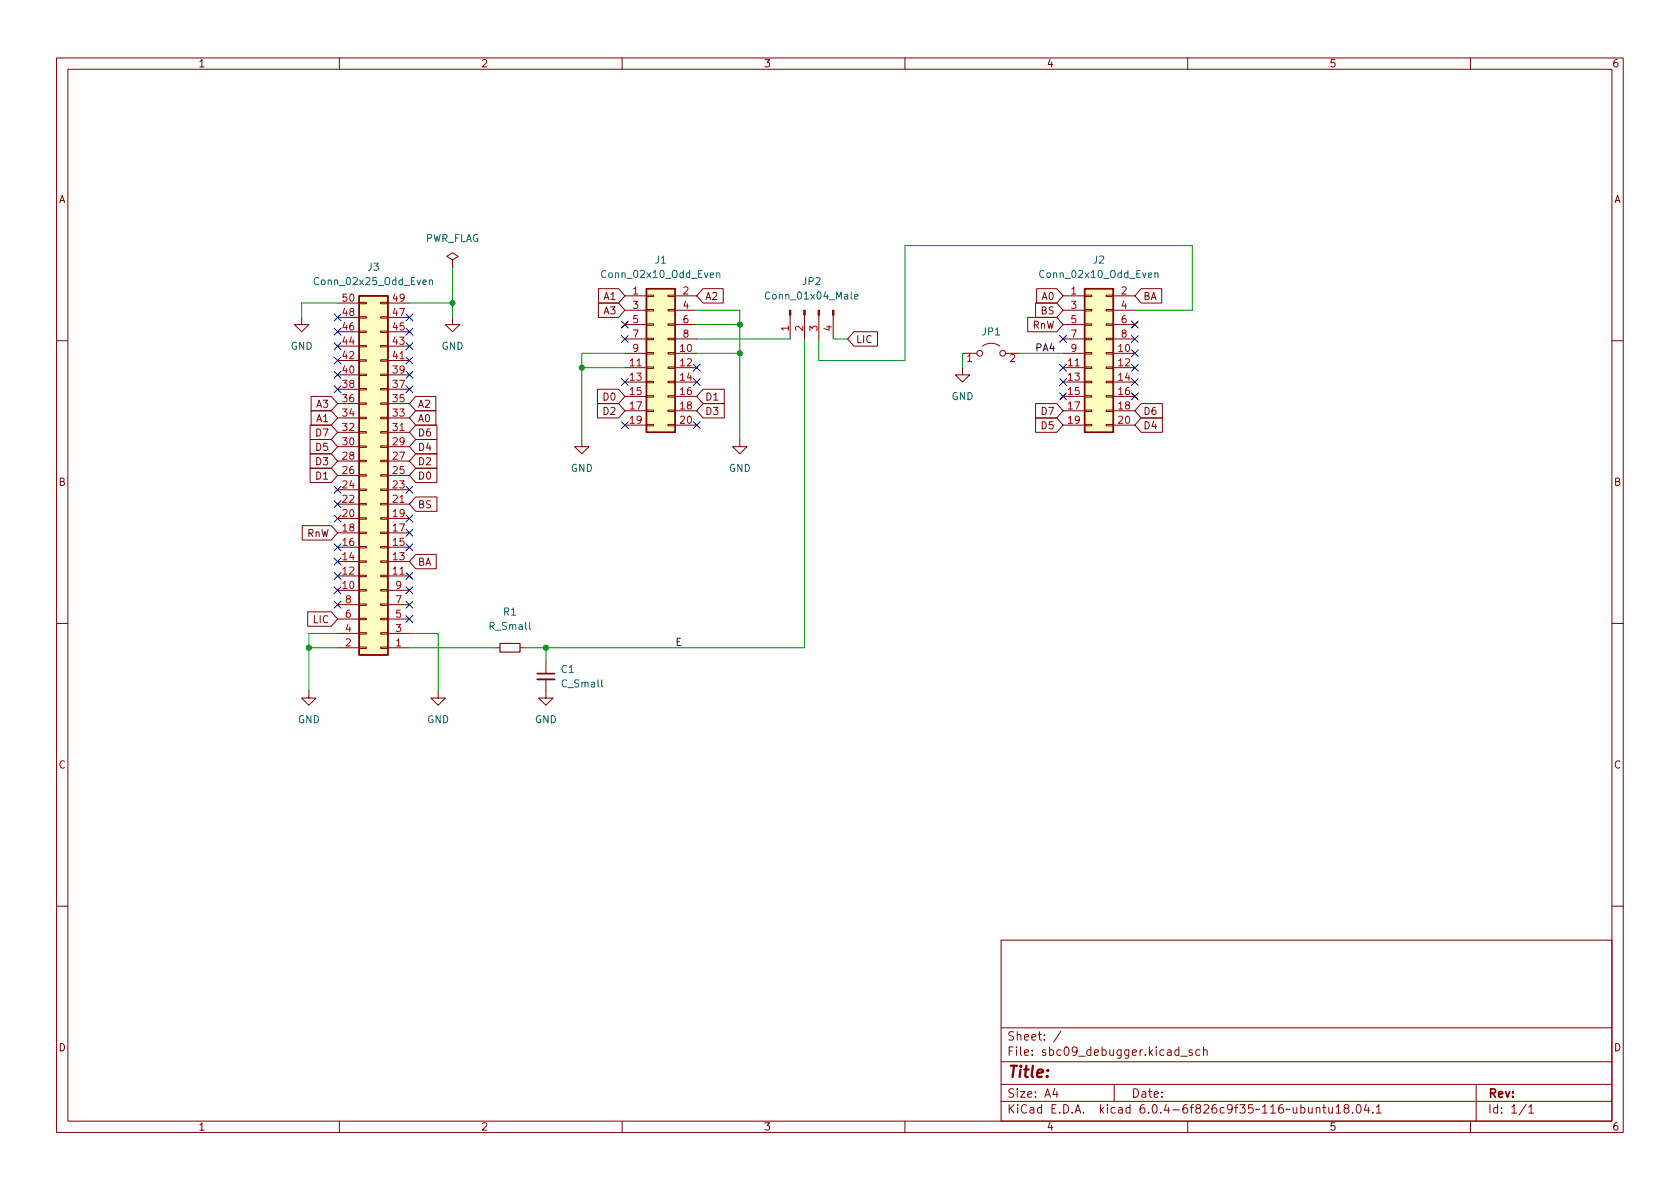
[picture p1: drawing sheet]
<svg xmlns="http://www.w3.org/2000/svg" width="297mm" height="210mm" viewBox="0 0 297 210" stroke-linecap="round" stroke-linejoin="round" font-family="sans-serif">
<g fill="none" stroke="#840000" stroke-width=".18">
<path d="M10 10.2h277v190.1h-277zM12 12.2h273v186.1h-273zM60 10.2v2M110 10.2v2M160 10.2v2M210 10.2v2M260 10.2v2M53.3 56.1v1.3h1.3l-1.3 1.3-1.2-1.3h1.2M59.7 58.7h3.8M59.7 56.1h3.8M59.7 53.6h3.8M63.5 53.5h1.3v.2h-1.3z"/>
<path d="M63.5 56h1.3v.3h-1.3zM63.5 58.5h1.3v.3h-1.3zM67.3 53.5h1.3v.2h-1.3zM67.3 56h1.3v.3h-1.3zM67.3 58.5h1.3v.3h-1.3zM68.6 58.7h3.8M68.6 56.1h3.8M68.6 53.6h3.8M80 46l1-.7-1-.6-1 .6 1 .7v1.2M80 47.2h.1M80 56.1v1.3h1.3l-1.3 1.3-1.3-1.3h1.3M105.8 51h3.6l1.1 1.3-1.1 1.3h-3.6z"/>
<path d="M105.8 53.6h3.6l1.1 1.3-1.1 1.2h-3.6zM110.5 52.3h3.8M110.5 54.9h3.8M110.5 57.4h3.8M110.5 59.9h3.8M114.3 59.8h1.3v.3h-1.3zM114.3 57.3h1.3v.2h-1.3zM114.3 54.7h1.3v.3h-1.3zM114.3 52.2h1.3v.2h-1.3zM118.1 59.8h1.3v.3h-1.3zM118.1 57.3h1.3v.2h-1.3zM118.1 54.7h1.3v.3h-1.3z"/>
<path d="M118.1 52.2h1.3v.2h-1.3zM119.4 52.3h3.8M119.4 54.9h3.8M119.4 57.4h3.8M119.4 59.9h3.8M124.3 51h3.6v2.6h-3.6l-1.1-1.3zM139.7 55.7v4.2M142.2 55.7v4.2M144.8 55.7v4.2M147.3 55.7v4.2M151 58.7h4.1v2.5h-4.1l-1.1-1.3zM181.7 56.1h5.1l1.2 1.3-1.2 1.3h-5.1z"/>
<path d="M183.1 53.6h3.7l1.2 1.3-1.2 1.2h-3.7zM183.3 51h3.5l1.2 1.3-1.2 1.3h-3.5zM188 52.3h3.8M188 54.9h3.8M188 57.4h3.8M188 59.9h3.8M191.8 59.8h1.2v.3h-1.2zM191.8 57.3h1.2v.2h-1.2zM191.8 54.7h1.2v.3h-1.2zM191.8 52.2h1.2v.2h-1.2zM195.6 59.8h1.2v.3h-1.2zM195.6 57.3h1.2v.2h-1.2z"/>
<path d="M195.6 54.7h1.2v.3h-1.2zM195.6 52.2h1.2v.2h-1.2zM196.8 52.3h3.9M196.8 54.9h3.9M196.8 57.4h3.9M196.8 59.9h3.9M201.8 51h3.6v2.6h-3.6l-1.1-1.3zM10 60.2h2M54.8 77.7h3.8l1.1 1.3-1.1 1.3h-3.8zM54.8 75.2h3.8l1.1 1.2-1.1 1.3h-3.8zM55 70.1h3.6l1.1 1.3-1.1 1.2h-3.6zM55 72.6h3.6l1.1 1.3-1.1 1.3h-3.6z"/>
<path d="M59.7 79h3.8M59.7 76.4h3.8M59.7 73.9h3.8M59.7 71.4h3.8M59.7 68.8h3.8M59.7 66.3h3.8M59.7 63.7h3.8M59.7 61.2h3.8M63.5 61.1h1.3v.2h-1.3zM63.5 63.6h1.3v.3h-1.3zM63.5 66.2h1.3v.2h-1.3zM63.5 68.7h1.3v.3h-1.3z"/>
<path d="M63.5 71.2h1.3v.3h-1.3zM63.5 73.8h1.3v.2h-1.3zM63.5 76.3h1.3v.3h-1.3zM63.5 78.9h1.3v.2h-1.3zM67.3 61.1h1.3v.2h-1.3zM67.3 63.6h1.3v.3h-1.3zM67.3 66.2h1.3v.2h-1.3zM67.3 68.7h1.3v.3h-1.3zM67.3 71.2h1.3v.3h-1.3zM67.3 73.8h1.3v.2h-1.3zM67.3 76.3h1.3v.3h-1.3zM67.3 78.9h1.3v.2h-1.3z"/>
<path d="M68.6 79h3.8M68.6 76.4h3.8M68.6 73.9h3.8M68.6 71.4h3.8M68.6 68.8h3.8M68.6 66.3h3.8M68.6 63.7h3.8M68.6 61.2h3.8M73.5 77.7h3.8v2.6h-3.8l-1.1-1.3zM73.5 72.6h3.6v2.6h-3.6l-1.1-1.3zM73.5 75.2h3.8v2.5h-3.8l-1.1-1.3zM73.5 70.1h3.6v2.5h-3.6l-1.1-1.2z"/>
<path d="M102.9 77.7v1.3h1.2l-1.2 1.3-1.3-1.3h1.3M105.6 68.8h3.8l1.1 1.3-1.1 1.3h-3.8zM105.6 71.4h3.8l1.1 1.2-1.1 1.3h-3.8zM110.5 62.5h3.8M110.5 65h3.8M110.5 67.6h3.8M110.5 70.1h3.8M110.5 72.6h3.8M110.5 75.2h3.8M114.3 75.1h1.3v.2h-1.3zM114.3 72.5h1.3v.3h-1.3zM114.3 70h1.3v.2h-1.3z"/>
<path d="M114.3 67.4h1.3v.3h-1.3zM114.3 64.9h1.3v.2h-1.3zM114.3 62.4h1.3v.2h-1.3zM118.1 75.1h1.3v.2h-1.3zM118.1 72.5h1.3v.3h-1.3zM118.1 70h1.3v.2h-1.3zM118.1 67.4h1.3v.3h-1.3zM118.1 64.9h1.3v.2h-1.3zM118.1 62.4h1.3v.2h-1.3zM119.4 62.5h3.8M119.4 65h3.8M119.4 67.6h3.8"/>
<path d="M119.4 70.1h3.8M119.4 72.6h3.8M119.4 75.2h3.8M124.3 68.8h3.8v2.6h-3.8l-1.1-1.3zM124.3 71.4h3.8v2.5h-3.8l-1.1-1.3zM130.8 77.7v1.3h1.3l-1.3 1.3-1.3-1.3h1.3M170.2 65v1.3h1.2l-1.2 1.3-1.3-1.3h1.3M170.2 62.5h2.5M173.7 61.2a2.54 2.54 0 0 1 3.1 0M177.8 62.5h2.5M183.1 71.4h3.7l1.2 1.2-1.2 1.3h-3.7zM183.1 73.9h3.7l1.2 1.3-1.2 1.2h-3.7z"/>
<path d="M188 62.5h3.8M188 65h3.8M188 67.6h3.8M188 70.1h3.8M188 72.6h3.8M188 75.2h3.8M191.8 75.1h1.2v.2h-1.2zM191.8 72.5h1.2v.3h-1.2zM191.8 70h1.2v.2h-1.2zM191.8 67.4h1.2v.3h-1.2zM191.8 64.9h1.2v.2h-1.2zM191.8 62.4h1.2v.2h-1.2z"/>
<path d="M195.6 75.1h1.2v.2h-1.2zM195.6 72.5h1.2v.3h-1.2zM195.6 70h1.2v.2h-1.2zM195.6 67.4h1.2v.3h-1.2zM195.6 64.9h1.2v.2h-1.2zM195.6 62.4h1.2v.2h-1.2zM196.8 62.5h3.9M196.8 65h3.9M196.8 67.6h3.9M196.8 70.1h3.9M196.8 72.6h3.9M196.8 75.2h3.9"/>
<path d="M201.8 71.4h3.7v2.5h-3.7l-1.1-1.3zM201.8 73.9h3.7v2.5h-3.7l-1.1-1.2zM285 60.2h2M53.4 93h5.2l1.1 1.2-1.1 1.3h-5.2zM54.8 82.8h3.8l1.1 1.3-1.1 1.2h-3.8zM54.8 80.3h3.8l1.1 1.2-1.1 1.3h-3.8zM59.7 99.3h3.8M59.7 96.8h3.8M59.7 94.2h3.8M59.7 91.7h3.8M59.7 89.1h3.8M59.7 86.6h3.8"/>
<path d="M59.7 84.1h3.8M59.7 81.5h3.8M63.5 81.4h1.3v.3h-1.3zM63.5 83.9h1.3v.3h-1.3zM63.5 86.5h1.3v.2h-1.3zM63.5 89h1.3v.3h-1.3zM63.5 91.6h1.3v.2h-1.3zM63.5 94.1h1.3v.3h-1.3zM63.5 96.6h1.3v.3h-1.3zM63.5 99.2h1.3v.2h-1.3zM67.3 81.4h1.3v.3h-1.3zM67.3 83.9h1.3v.3h-1.3z"/>
<path d="M67.3 86.5h1.3v.2h-1.3zM67.3 89h1.3v.3h-1.3zM67.3 91.6h1.3v.2h-1.3zM67.3 94.1h1.3v.3h-1.3zM67.3 96.6h1.3v.3h-1.3zM67.3 99.2h1.3v.2h-1.3zM68.6 99.3h3.8M68.6 96.8h3.8M68.6 94.2h3.8M68.6 91.7h3.8M68.6 89.1h3.8M68.6 86.6h3.8"/>
<path d="M68.6 84.1h3.8M68.6 81.5h3.8M73.5 80.3h3.8v2.5h-3.8l-1.1-1.3zM73.5 87.9h3.8v2.5h-3.8l-1.1-1.3zM73.5 98h3.6v2.6h-3.6l-1.1-1.3zM73.5 82.8h3.8v2.5h-3.8l-1.1-1.2zM10 110.2h2M54.4 108.2h4.2l1.1 1.3-1.1 1.2h-4.2zM59.7 114.5h3.8M59.7 104.4h3.8M59.7 101.8h3.8M59.7 112h3.8"/>
<path d="M59.7 109.5h3.8M59.7 106.9h3.8M63.5 101.7h1.3v.3h-1.3zM63.5 104.3h1.3v.2h-1.3zM63.5 106.8h1.3v.3h-1.3zM63.5 109.3h1.3v.3h-1.3zM63.5 111.9h1.3v.2h-1.3zM63.5 114.4h1.3v.3h-1.3zM67.3 101.7h1.3v.3h-1.3zM67.3 104.3h1.3v.2h-1.3zM67.3 106.8h1.3v.3h-1.3zM67.3 109.3h1.3v.3h-1.3z"/>
<path d="M67.3 111.9h1.3v.2h-1.3zM67.3 114.4h1.3v.3h-1.3zM68.6 114.5h3.8M68.6 104.4h3.8M68.6 101.8h3.8M68.6 112h3.8M68.6 109.5h3.8M68.6 106.9h3.8M87.6 114.5h.8M91.9 114.5h.8M96.5 117.1v2M285 110.2h2"/>
<path d="M54.6 122.2v1.2h1.3l-1.3 1.3-1.3-1.3h1.3M77.5 122.2v1.2h-1.3l1.3 1.3 1.2-1.3h-1.2M96.5 120.1v3.3h-1.3l1.3 1.3 1.3-1.3h-1.3M10 160.2h2M177 166.3h108v32h-108zM285 160.2h2M60 198.3v2M110 198.3v2M160 198.3v2M177 194.8h108M177 191.8h108M177 187.8h108"/>
<path d="M177 181.8h108M186.5 192.5l-.4 1h1M186.9 193v1M187.6 182.4l-1.3 1.9M197 191.8v3M208.8 186.8h1.1M210 198.3v2M210.8 185.7l-.4-.1-.2 .2 .1 .3 .5 .1v.4h-.6M212.1 185.7l-.4-.1-.3 .3v.4l.2 .3h.5M212.8 185.8l.2-.2 .4 .1v.9M212.8 185.1v1.5M232.7 196l.2-.2 .4 .1 .1 .9"/>
<path d="M232.7 195.8v1M233.9 195.8h.5M234.1 195.3v1.3l.3 .2M234.9 195.8l.1 1h.4l.2-.1M235.6 195.8v1M236.2 195.8l.4-.5v1.5M236.2 196.8h.9M237.9 196l-.3-.3 .1-.2 .2-.2 .5 .1 .1 .2-.1 .2-.6 .2-.2 .3 .1 .4 .2 .1h.3l.3-.3v-.2l-.3-.3M239.1 196.7v.1M240 195.4l.1-.1a.81 .81 0 0 1 .6 .7 .81 .81 0 0 1-.3 .8h-.1a.81 .81 0 0 1-.6-.6 .81 .81 0 0 1 .3-.8zM241.6 195.3l-.4 1h.9M241.9 195.8v1"/>
<path d="M242.7 196.7v.1M243.4 195.8l.4-.5v1.5M243.4 196.8h.8M260 198.3v2M261 191.8v6.5M269.9 195.3l-1.3 1.9M270.3 195.8l.4-.5v1.5M270.3 196.8h.9"/>
<circle cx="173.2" cy="62.5" r=".51"/>
<circle cx="177.3" cy="62.5" r=".51"/>
</g>
<path d="M95 120.1h3" fill="none" stroke="#840000" stroke-width=".33"/>
<path d="M95 119.1h3" fill="none" stroke="#840000" stroke-width=".3"/>
<g fill="#ffffc2" stroke="#ffffc2" stroke-width=".18">
<path d="M63.5 52.3h5.1v63.5h-5.1z"/>
<path d="M114.3 51h5.1v25.4h-5.1z"/>
<path d="M191.8 51h5v25.4h-5z"/>
</g>
<path d="M63.5 52.3h5.1v63.5h-5.1zM114.3 51h5.1v25.4h-5.1zM191.8 51h5v25.4h-5z" fill="none" stroke="#840000" stroke-width=".25"/>
<path d="M75.9 49.6l.2-.1 .3 .1 .1 .8M75.9 49.5v.9M126.7 48.4l.2-.2 .3 .1 .1 .8M126.7 48.2v.9M151.1 52.5l.6-.2-.1-.2-.3-.1-.2 .2 .1 .6h.4M204.2 48.4l.2-.2 .3 .1v.8M204.2 48.2v.9" fill="none" stroke="#006464" stroke-width=".18"/>
<path d="M88.4 113.8h3.5v1.5h-3.5z" fill="none" stroke="#840000" stroke-width=".2"/>
<g fill="#840000" stroke="#840000" stroke-width=".18">
<path d="M147.2 54.9h.2v.8h-.2z"/>
<path d="M144.7 54.9h.2v.8h-.2z"/>
<path d="M142.1 54.9h.3v.8h-.3z"/>
<path d="M139.6 54.9h.2v.8h-.2z"/>
</g>
<g fill="none" stroke="#009600" stroke-width=".18">
<path d="M59.7 53.6h-6.4v2.5M72.4 53.6h7.6M80 47.2v8.9M123.2 54.9h7.6v22.8M123.2 59.9h16.5M123.2 57.4h7.6M142.2 59.9v54.6h-49.5M147.3 59.9h2.6M200.7 54.9h10.1v-11.5h-50.8v20.3h-15.2v-3.8M102.9 65h7.6M110.5 62.5h-7.6v15.2M123.2 62.5h7.6"/>
<path d="M170.2 62.5v2.5M180.3 62.5h7.7M54.6 114.5h5.1M59.7 112h-5.1v10.2M72.4 114.5h15.2M72.4 112h5.1v10.2M96.5 114.5v2.6"/>
</g>
<g fill="none" stroke="#000084" stroke-width=".18">
<path d="M59.1 55.5l1.2 1.2M59.1 58.1l1.2 1.2M60.3 55.5l-1.2 1.2M60.3 58.1l-1.2 1.2M71.8 55.5l1.2 1.2M71.8 58.1l1.2 1.2M73 55.5l-1.2 1.2M73 58.1l-1.2 1.2M109.9 56.8l1.2 1.2M109.9 59.3l1.2 1.2M111.1 56.8l-1.2 1.2M111.1 59.3l-1.2 1.2"/>
<path d="M187.4 59.3l1.2 1.2M188.6 59.3l-1.2 1.2M200.1 56.8l1.2 1.2M200.1 59.3l1.2 1.2M201.3 56.8l-1.2 1.2M201.3 59.3l-1.2 1.2M59.1 63.1l1.2 1.3M59.1 60.6l1.2 1.2M59.1 68.2l1.2 1.2M59.1 65.7l1.2 1.2M60.3 68.2l-1.2 1.2M60.3 63.1l-1.2 1.3"/>
<path d="M60.3 60.6l-1.2 1.2M60.3 65.7l-1.2 1.2M71.8 63.1l1.2 1.3M71.8 60.6l1.2 1.2M71.8 65.7l1.2 1.2M71.8 68.2l1.2 1.2M73 63.1l-1.2 1.3M73 60.6l-1.2 1.2M73 65.7l-1.2 1.2M73 68.2l-1.2 1.2M109.9 66.9l1.2 1.3M109.9 74.6l1.2 1.2"/>
<path d="M111.1 66.9l-1.2 1.3M111.1 74.6l-1.2 1.2M122.6 66.9l1.2 1.3M122.6 74.6l1.2 1.2M122.6 64.4l1.2 1.2M123.8 66.9l-1.2 1.3M123.8 74.6l-1.2 1.2M123.8 64.4l-1.2 1.2M187.4 69.5l1.2 1.2M187.4 64.4l1.2 1.2M187.4 66.9l1.2 1.3M188.6 69.5l-1.2 1.2"/>
<path d="M188.6 64.4l-1.2 1.2M188.6 66.9l-1.2 1.3M200.1 66.9l1.2 1.3M200.1 64.4l1.2 1.2M200.1 69.5l1.2 1.2M200.1 61.9l1.2 1.2M201.3 66.9l-1.2 1.3M201.3 64.4l-1.2 1.2M201.3 69.5l-1.2 1.2M201.3 61.9l-1.2 1.2M59.1 88.5l1.2 1.3M59.1 98.7l1.2 1.2"/>
<path d="M59.1 96.2l1.2 1.2M59.1 91.1l1.2 1.2M59.1 86l1.2 1.2M60.3 98.7l-1.2 1.2M60.3 91.1l-1.2 1.2M60.3 88.5l-1.2 1.3M60.3 96.2l-1.2 1.2M60.3 86l-1.2 1.2M71.8 96.2l1.2 1.2M71.8 86l1.2 1.2M71.8 93.6l1.2 1.2M71.8 91.1l1.2 1.2"/>
<path d="M73 86l-1.2 1.2M73 91.1l-1.2 1.2M73 93.6l-1.2 1.2M73 96.2l-1.2 1.2M59.1 103.8l1.2 1.2M59.1 106.3l1.2 1.2M59.1 101.2l1.2 1.3M60.3 103.8l-1.2 1.2M60.3 106.3l-1.2 1.2M60.3 101.2l-1.2 1.3M71.8 101.2l1.2 1.3M71.8 106.3l1.2 1.2"/>
<path d="M71.8 103.8l1.2 1.2M71.8 108.9l1.2 1.2M73 101.2l-1.2 1.3M73 106.3l-1.2 1.2M73 103.8l-1.2 1.2M73 108.9l-1.2 1.2"/>
</g>
<g fill="#009600" stroke="#009600" stroke-width=".18">
<circle cx="54.6" cy="114.5" r=".46"/>
<circle cx="102.9" cy="65" r=".46"/>
<circle cx="130.8" cy="57.4" r=".46"/>
<circle cx="130.8" cy="62.5" r=".46"/>
<circle cx="80" cy="53.6" r=".46"/>
<circle cx="96.5" cy="114.5" r=".46"/>
</g>
<text font-size="2.8" fill="#840000" x="178" y="190.6">Title:</text>
<g font-size="2.1" fill="#840000">
<text x="178" y="184">Sheet: /</text>
<text x="178" y="186.7">File: sbc09_debugger.kicad_sch</text>
<text x="178" y="196.9">KiCad E.D.A. kicad 6.0.4-6f826c9f35~116~ubuntu18.04.1</text>
<text x="178" y="194.1">Size: A4</text>
<text x="200" y="194.1">Date:</text>
<text x="263" y="194.1">Rev:</text>
<text x="263" y="196.9">Id: 1/1</text>
</g>
<g font-size="1.8" fill="#840000">
<text x="35" y="11.9">1</text>
<text x="85" y="11.9">2</text>
<text x="135" y="11.9">3</text>
<text x="185" y="11.9">4</text>
<text x="235" y="11.9">5</text>
<text x="285" y="11.9">6</text>
<text x="10.3" y="35.9">A</text>
<text x="285.3" y="35.9">A</text>
<text x="106.8" y="53">A1</text>
<text x="124.6" y="53">A2</text>
<text x="184.3" y="53">A0</text>
<text x="202.1" y="53">BA</text>
<text x="106.8" y="55.6">A3</text>
<text x="182.5" y="58.1">RnW</text>
<text x="184.1" y="55.6">BS</text>
<text x="151.3" y="60.7">LIC</text>
<text x="106.8" y="70.8">D0</text>
<text x="124.6" y="70.8">D1</text>
<text x="56" y="72.1">A3</text>
<text x="56" y="74.6">A1</text>
<text x="56" y="77.2">D7</text>
<text x="73.8" y="74.6">A0</text>
<text x="73.8" y="77.2">D6</text>
<text x="73.8" y="72.1">A2</text>
<text x="106.8" y="73.4">D2</text>
<text x="124.6" y="73.4">D3</text>
<text x="184.3" y="73.4">D7</text>
<text x="184.3" y="75.9">D5</text>
<text x="202.1" y="73.4">D6</text>
<text x="202.1" y="75.9">D4</text>
<text x="56" y="79.7">D5</text>
<text x="56" y="82.3">D3</text>
<text x="73.8" y="82.3">D2</text>
<text x="73.8" y="79.7">D4</text>
<text x="10.3" y="85.9">B</text>
<text x="56" y="84.8">D1</text>
<text x="73.8" y="89.9">BS</text>
<text x="73.8" y="84.8">D0</text>
<text x="285.3" y="85.9">B</text>
<text x="54.2" y="95">RnW</text>
<text x="73.8" y="100">BA</text>
<text x="55.4" y="110.2">LIC</text>
<text x="10.3" y="135.9">C</text>
<text x="285.3" y="135.9">C</text>
<text x="10.3" y="185.9">D</text>
<text x="285.3" y="185.9">D</text>
<text x="35" y="199.9">1</text>
<text x="85" y="199.9">2</text>
<text x="135" y="199.9">3</text>
<text x="185" y="199.9">4</text>
<text x="235" y="199.9">5</text>
<text x="285" y="199.9">6</text>
</g>
<g font-size="1.8" fill="#006464">
<text x="65.1" y="47.9">J3</text>
<text x="75" y="42.8">PWR_FLAG</text>
<text x="115.9" y="46.6">J1</text>
<text x="193.3" y="46.6">J2</text>
<text x="56" y="50.4">Conn_02x25_Odd_Even</text>
<text x="106.8" y="49.1">Conn_02x10_Odd_Even</text>
<text x="135.8" y="53">Conn_01x04_Male</text>
<text x="141.9" y="50.4">JP2</text>
<text x="184.2" y="49.1">Conn_02x10_Odd_Even</text>
<text x="173.7" y="59.3">JP1</text>
<text x="51.4" y="61.8">GND</text>
<text x="78" y="61.8">GND</text>
<text x="168.2" y="70.7">GND</text>
<text x="100.9" y="83.4">GND</text>
<text x="128.8" y="83.4">GND</text>
<text x="86.7" y="111.4">R_Small</text>
<text x="89" y="108.8">R1</text>
<text x="99.2" y="119">C1</text>
<text x="99.5" y="121.5">C_Small</text>
<text x="52.6" y="127.9">GND</text>
<text x="75.5" y="127.9">GND</text>
<text x="94.6" y="127.9">GND</text>
</g>
<g font-size="1.8" fill="#a90000">
<text x="60.6" y="53.3">50</text>
<text x="69.5" y="53.3">49</text>
<text x="111.9" y="52.1">1</text>
<text x="120.8" y="52.1">2</text>
<text x="189.4" y="52.1">1</text>
<text x="198.3" y="52.1">2</text>
<text x="60.6" y="58.4">46</text>
<text x="60.6" y="55.9">48</text>
<text x="69.5" y="58.4">45</text>
<text x="69.5" y="55.9">47</text>
<text x="111.9" y="54.6">3</text>
<text x="111.9" y="57.1">5</text>
<text x="111.9" y="59.7">7</text>
<text x="120.8" y="54.6">4</text>
<text x="120.8" y="57.1">6</text>
<text x="120.8" y="59.7">8</text>
<text x="139.4" y="58.5" transform="rotate(-90 139.4 58.5)">1</text>
<text x="142" y="58.5" transform="rotate(-90 142 58.5)">2</text>
<text x="144.5" y="58.5" transform="rotate(-90 144.5 58.5)">3</text>
<text x="147.1" y="58.5" transform="rotate(-90 147.1 58.5)">4</text>
<text x="189.4" y="54.6">3</text>
<text x="189.4" y="57.1">5</text>
<text x="189.4" y="59.7">7</text>
<text x="198.3" y="54.6">4</text>
<text x="198.3" y="57.1">6</text>
<text x="198.3" y="59.7">8</text>
<text x="60.6" y="63.5">42</text>
<text x="60.6" y="61">44</text>
<text x="69.5" y="63.5">41</text>
<text x="69.5" y="61">43</text>
<text x="111.4" y="64.8">11</text>
<text x="111.9" y="62.2">9</text>
<text x="120.3" y="62.2">10</text>
<text x="120.3" y="64.8">12</text>
<text x="171" y="64">1</text>
<text x="178.6" y="64">2</text>
<text x="188.9" y="64.8">11</text>
<text x="189.4" y="62.2">9</text>
<text x="197.8" y="62.2">10</text>
<text x="197.8" y="64.8">12</text>
<text x="60.6" y="71.1">36</text>
<text x="60.6" y="68.6">38</text>
<text x="60.6" y="66">40</text>
<text x="69.5" y="71.1">35</text>
<text x="69.5" y="68.6">37</text>
<text x="69.5" y="66">39</text>
<text x="111.4" y="67.3">13</text>
<text x="111.4" y="69.8">15</text>
<text x="120.3" y="67.3">14</text>
<text x="120.3" y="69.8">16</text>
<text x="188.9" y="67.3">13</text>
<text x="188.9" y="69.8">15</text>
<text x="197.8" y="67.3">14</text>
<text x="197.8" y="69.8">16</text>
<text x="60.6" y="76.2">32</text>
<text x="60.6" y="73.7">34</text>
<text x="69.5" y="76.2">31</text>
<text x="69.5" y="73.7">33</text>
<text x="111.4" y="72.4">17</text>
<text x="111.4" y="74.9">19</text>
<text x="120.3" y="72.4">18</text>
<text x="120.3" y="74.9">20</text>
<text x="188.9" y="72.4">17</text>
<text x="188.9" y="74.9">19</text>
<text x="197.8" y="72.4">18</text>
<text x="197.8" y="74.9">20</text>
<text x="60.6" y="83.8">26</text>
<text x="60.6" y="81.3">28</text>
<text x="60.6" y="78.7">30</text>
<text x="69.5" y="83.8">25</text>
<text x="69.5" y="81.3">27</text>
<text x="69.5" y="78.7">29</text>
<text x="60.6" y="88.9">22</text>
<text x="60.6" y="86.4">24</text>
<text x="69.5" y="88.9">21</text>
<text x="69.5" y="86.4">23</text>
<text x="60.6" y="94">18</text>
<text x="60.6" y="91.4">20</text>
<text x="69.5" y="94">17</text>
<text x="69.5" y="91.4">19</text>
<text x="60.6" y="101.6">12</text>
<text x="60.6" y="99.1">14</text>
<text x="60.6" y="96.5">16</text>
<text x="69.5" y="101.6">11</text>
<text x="69.5" y="99.1">13</text>
<text x="69.5" y="96.5">15</text>
<text x="60.6" y="104.1">10</text>
<text x="61.1" y="106.7">8</text>
<text x="70" y="106.7">7</text>
<text x="70" y="104.1">9</text>
<text x="61.1" y="111.8">4</text>
<text x="61.1" y="109.2">6</text>
<text x="70" y="111.8">3</text>
<text x="70" y="109.2">5</text>
<text x="61.1" y="114.3">2</text>
<text x="70" y="114.3">1</text>
</g>
<g font-size="1.8" fill="#0f0f0f">
<text x="183.2" y="62.1">PA4</text>
<text x="119.5" y="114.2">E</text>
</g>
</svg>
